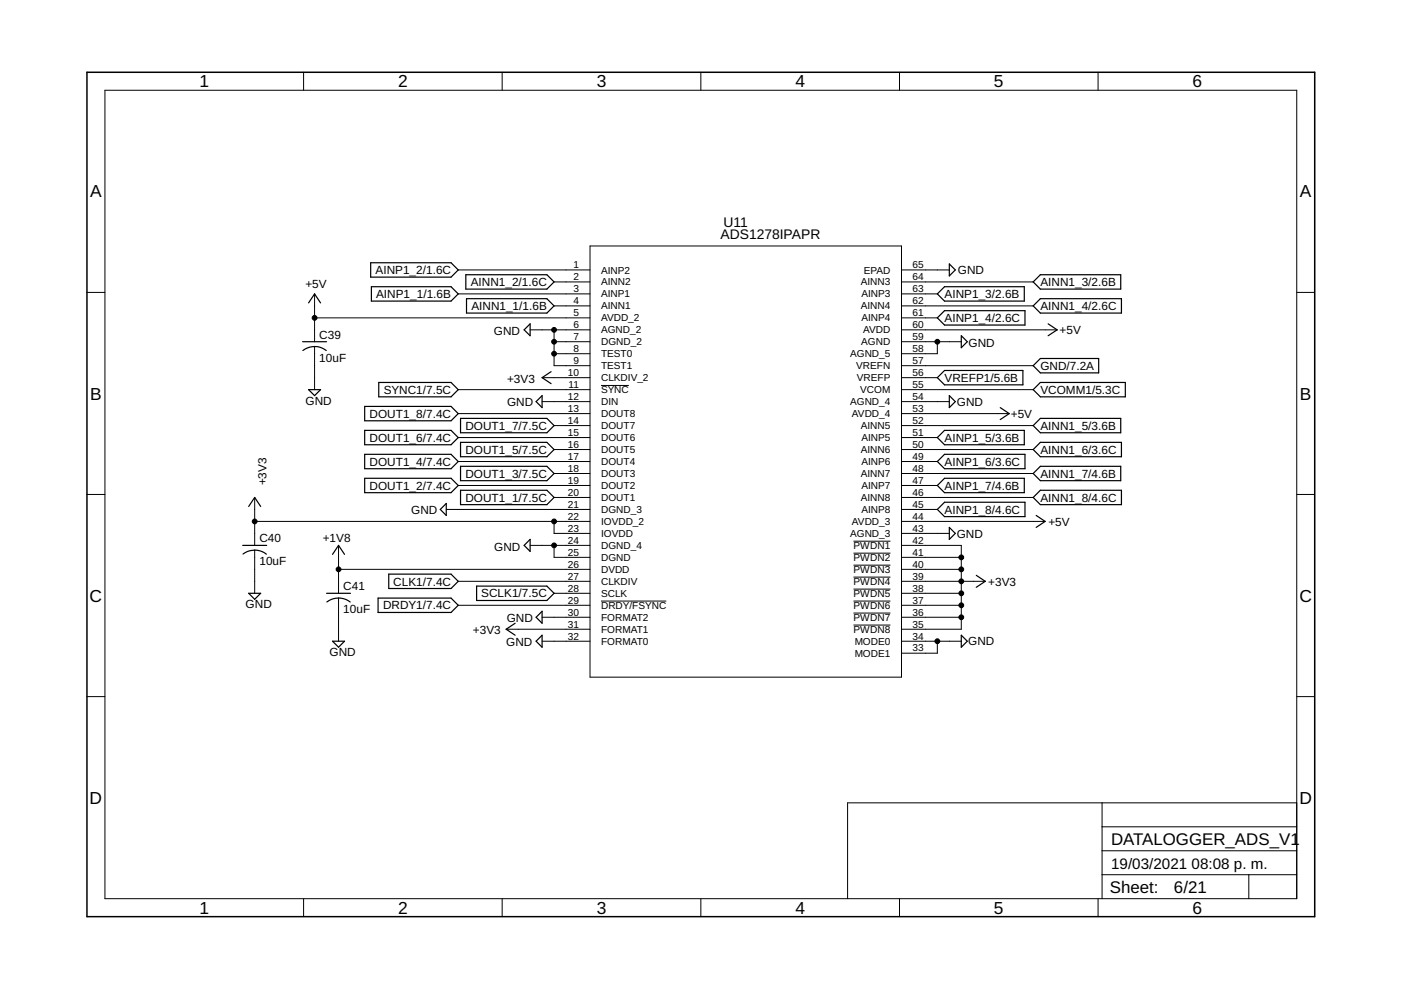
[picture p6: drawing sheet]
<svg xmlns="http://www.w3.org/2000/svg" width="297mm" height="210mm" viewBox="0 0 297 210" stroke-linecap="round" stroke-linejoin="round" font-family="sans-serif">
<g fill="none" stroke="#000" stroke-width=".21">
<path d="M22.2 19.1h252.7v171.4h-252.7zM64.4 15.3v3.8M106.5 15.3v3.8M148.6 15.3v3.8M190.7 15.3v3.8M232.8 15.3v3.8M97.2 57.2h27.9M117.5 59.8h7.6M125.1 52.2h66v91.4h-66zM191.1 57.2h10.2M191.1 59.8h28M18.4 62h3.8"/>
<path d="M66.7 62.3v10.2M66.7 73.5v9.1M66.7 67.4h58.4M97.2 62.3h27.9M112.4 69.9h12.7M117.5 72.5h7.6M117.5 64.9h7.6M117.5 75h7.6M117.5 69.9v7.6h7.6M191.1 69.9h33M191.1 72.5h12.7M191.1 62.3h7.6"/>
<path d="M191.1 64.9h28M191.1 67.4h7.6M191.1 77.5h28M198.7 72.5v2.5h-7.6M274.9 62h3.8M97.2 87.7h27.9M97.2 82.6h27.9M97.2 92.8h27.9M97.2 97.9h27.9M114.9 80.1h10.2M114.9 85.2h10.2M117.5 90.2h7.6"/>
<path d="M117.5 95.3h7.6M127.4 81.7h5.9M191.1 80.1h7.6M191.1 85.2h10.2M191.1 87.7h22.9M191.1 82.6h28M191.1 90.2h28M191.1 92.8h7.6M191.1 95.3h28M191.1 97.9h7.6M18.4 104.8h3.8M54 105.5v10.1"/>
<path d="M54 116.6v9.2M54 110.6h71.1M71.8 115.6v10.2M94.6 108h30.5M97.2 102.9h27.9M112.4 115.6h12.7M117.5 110.6v2.5h7.6M117.5 100.4h7.6M117.5 105.5h7.6M117.5 115.6v2.6h7.6M181 119.8h7.8M181 117.3h7.8"/>
<path d="M181 114.7h7.8M191.1 108h7.6M191.1 115.6h12.7v17.8h-12.7M191.1 113.1h10.2M191.1 110.6h30.5M191.1 100.4h28M191.1 102.9h7.6M191.1 105.5h28M191.1 118.2h12.7M274.9 104.8h3.8M71.8 126.8v9.2M71.8 120.7h53.3"/>
<path d="M97.2 123.3h27.9M97.2 128.3h27.9M107.3 133.4h17.8M114.9 130.9h10.2M114.9 136h10.2M117.5 125.8h7.6M127.4 127.4h13.9M181 127.4h7.8M181 132.5h7.8M181 130h7.8M181 124.9h7.8M181 122.4h7.8"/>
<path d="M191.1 130.9h12.7M191.1 136h12.7M191.1 123.3h17.8M191.1 120.7h12.7M191.1 125.8h12.7M191.1 128.3h12.7M198.7 136v2.5h-7.6M18.4 147.7h3.8M274.9 147.7h3.8M233.7 170.2v20.3M233.7 175.3h41.2M274.9 170.2h-95.2v20.3"/>
<path d="M64.4 190.5v3.9M106.5 190.5v3.9M148.6 190.5v3.9M190.7 190.5v3.9M232.8 190.5v3.9M233.7 185.5h41.2M233.7 180.4h41.2M264.8 185.5v5"/>
</g>
<g fill="none" stroke="#000" stroke-width=".25">
<path d="M78.6 55.7h17l1.6 1.5-1.6 1.6h-17zM98.8 58.3h17.2l1.5 1.5-1.5 1.5h-17.2zM201.3 56l1.2 1.2-1.2 1.3zM219.1 59.8l1.5-1.5h17v3h-17zM64.2 72.5h5M64.2 74.3a4 4 0 0 1 5 0M65.4 64.2l1.3-1.9 1.3 1.9M78.7 60.8h16.9l1.6 1.5-1.6 1.5h-16.9zM98.9 63.3h17.1l1.5 1.6-1.5 1.5h-17.1zM112.4 68.7v2.5l-1.3-1.3zM116.8 78.8l-1.9 1.3 1.9 1.2M198.7 62.3l1.6-1.5h16.9v3h-16.9z"/>
<path d="M198.7 67.4l1.6-1.5h17v3h-17zM203.8 71.2l1.3 1.3-1.3 1.2zM219.1 64.9l1.5-1.6h17.2v3.1h-17.2zM219.1 77.5l1.5-1.5h12.3v3.1h-12.3zM222.2 68.7l1.9 1.2-1.9 1.3M65.4 82.6h2.6l-1.3 1.3zM77.3 91.2h18.3l1.6 1.6-1.6 1.5h-18.3zM77.3 96.3h18.3l1.6 1.6-1.6 1.5h-18.3zM77.3 86.2h18.3l1.6 1.5-1.6 1.5h-18.3zM80.3 81.1h15.3l1.6 1.5-1.6 1.5h-15.3zM97.6 88.7h18.4l1.5 1.5-1.5 1.6h-18.4zM97.6 93.8h18.4l1.5 1.5-1.5 1.5h-18.4z"/>
<path d="M97.6 98.9h18.4l1.5 1.5-1.5 1.5h-18.4zM114.9 83.9v2.5l-1.2-1.2zM198.7 92.8l1.6-1.6h16.9v3.1h-16.9zM198.7 97.9l1.6-1.6h17v3.1h-17zM198.7 80.1l1.6-1.6h16.6v3.1h-16.6zM201.3 83.9l1.2 1.3-1.2 1.2zM212.1 86.4l1.9 1.3-1.9 1.3M219.1 95.3l1.5-1.5h17.2v3h-17.2zM219.1 90.2l1.5-1.5h17v3.1h-17zM220.6 81.1h18v3h-18l-1.5-1.5zM51.5 115.6h5M52.7 107.4l1.3-1.9 1.3 1.9"/>
<path d="M54 116.6l1.6 .3 .9 .6M54 116.6l-1.6 .3-.9 .6M70.5 117.5l1.3-1.9 1.2 1.9M77.3 101.4h18.3l1.6 1.5-1.6 1.6h-18.3zM94.6 106.7v2.6l-1.3-1.3zM97.6 103.9h18.4l1.5 1.6-1.5 1.5h-18.4zM112.4 114.4v2.5l-1.3-1.3zM198.7 102.9l1.6-1.5h16.9v3.1h-16.9zM198.7 108l1.6-1.5h17v3h-17zM201.3 111.8l1.2 1.3-1.2 1.3zM219.1 105.5l1.5-1.6h17.2v3.1h-17.2zM219.1 100.4l1.5-1.5h17v3h-17z"/>
<path d="M219.7 109.3l1.9 1.3-1.9 1.2M52.7 125.8h2.6l-1.3 1.3zM69.2 125.8h5.1M69.3 127.6a4 4 0 0 1 5 0M70.5 136h2.5l-1.2 1.2zM80.2 126.8h15.4l1.6 1.5-1.6 1.6h-15.4zM82.4 121.7h13.2l1.6 1.6-1.6 1.5h-13.2zM101 124.3h15l1.5 1.5-1.5 1.5h-15zM109.2 132.1l-1.9 1.3 1.9 1.3M114.9 129.6v2.5l-1.2-1.2zM114.9 134.7v2.5l-1.2-1.2zM203.8 134.7l1.3 1.3-1.3 1.2z"/>
<path d="M207 122l1.9 1.3-1.9 1.2"/>
</g>
<path d="M18.4 15.3h260.3v179.1h-260.3z" fill="none" stroke="#000" stroke-width=".32"/>
<g fill="#000" stroke="#000" stroke-width=".21">
<circle cx="66.7" cy="67.4" r=".51"/>
<circle cx="117.5" cy="69.9" r=".51"/>
<circle cx="117.5" cy="75" r=".51"/>
<circle cx="117.5" cy="72.5" r=".51"/>
<circle cx="198.7" cy="72.5" r=".51"/>
<circle cx="54" cy="110.6" r=".51"/>
<circle cx="117.5" cy="115.6" r=".51"/>
<circle cx="117.5" cy="110.6" r=".51"/>
<circle cx="203.8" cy="118.2" r=".51"/>
<circle cx="71.8" cy="120.7" r=".51"/>
<circle cx="198.7" cy="136" r=".51"/>
<circle cx="203.8" cy="123.3" r=".51"/>
<circle cx="203.8" cy="128.3" r=".51"/>
<circle cx="203.8" cy="125.8" r=".51"/>
<circle cx="203.8" cy="130.9" r=".51"/>
<circle cx="203.8" cy="120.7" r=".51"/>
</g>
<g font-size="3.7">
<text x="42.3" y="18.5">1</text>
<text x="84.4" y="18.5">2</text>
<text x="126.5" y="18.5">3</text>
<text x="168.6" y="18.5">4</text>
<text x="210.7" y="18.5">5</text>
<text x="252.9" y="18.5">6</text>
<text x="19.1" y="41.9">A</text>
<text x="275.6" y="41.9">A</text>
<text x="19.1" y="84.7">B</text>
<text x="275.6" y="84.7">B</text>
<text x="19" y="127.6">C</text>
<text x="275.5" y="127.6">C</text>
<text x="19" y="170.4">D</text>
<text x="275.5" y="170.4">D</text>
<text x="42.3" y="193.7">1</text>
<text x="84.4" y="193.7">2</text>
<text x="126.5" y="193.7">3</text>
<text x="168.6" y="193.7">4</text>
<text x="210.7" y="193.7">5</text>
<text x="252.9" y="193.7">6</text>
</g>
<g font-size="3.6">
<text x="235.6" y="179.1">DATALOGGER_ADS_V1</text>
<text x="235.3" y="189.4">Sheet:</text>
<text x="248.9" y="189.3">6/21</text>
</g>
<g font-size="3.2">
<text x="235.6" y="184.2">19/03/2021</text>
<text x="252.6" y="184.2">08:08 p. m.</text>
</g>
<g font-size="2.9">
<text x="152.8" y="50.7">ADS1278IPAPR</text>
<text x="153.4" y="48.1">U11</text>
</g>
<g font-size="2.5">
<text x="79.6" y="58.1">AINP1_2/1.6C</text>
<text x="203.1" y="58">GND</text>
<text x="64.8" y="61.1">+5V</text>
<text x="79.7" y="63.2">AINP1_1/1.6B</text>
<text x="99.8" y="60.7">AINN1_2/1.6C</text>
<text x="99.9" y="65.7">AINN1_1/1.6B</text>
<text x="200.3" y="63.2">AINP1_3/2.6B</text>
<text x="220.6" y="65.7">AINN1_4/2.6C</text>
<text x="220.6" y="60.7">AINN1_3/2.6B</text>
<text x="67.7" y="71.8">C39</text>
<text x="104.7" y="70.9">GND</text>
<text x="200.3" y="68.3">AINP1_4/2.6C</text>
<text x="224.7" y="70.8">+5V</text>
<text x="67.7" y="76.7">10uF</text>
<text x="205.4" y="73.5">GND</text>
<text x="81.4" y="83.5">SYNC1/7.5C</text>
<text x="107.5" y="81.2">+3V3</text>
<text x="200.3" y="81">VREFP1/5.6B</text>
<text x="220.6" y="78.4">GND/7.2A</text>
<text x="220.6" y="83.5">VCOMM1/5.3C</text>
<text x="64.8" y="85.8">GND</text>
<text x="78.4" y="88.6">DOUT1_8/7.4C</text>
<text x="107.5" y="86.1">GND</text>
<text x="202.9" y="86.1">GND</text>
<text x="214.3" y="88.6">+5V</text>
<text x="78.4" y="93.7">DOUT1_6/7.4C</text>
<text x="98.7" y="91.1">DOUT1_7/7.5C</text>
<text x="200.3" y="93.7">AINP1_5/3.6B</text>
<text x="220.6" y="91.1">AINN1_5/3.6B</text>
<text x="78.4" y="98.7">DOUT1_4/7.4C</text>
<text x="98.7" y="96.2">DOUT1_5/7.5C</text>
<text x="98.7" y="101.3">DOUT1_3/7.5C</text>
<text x="200.3" y="98.7">AINP1_6/3.6C</text>
<text x="220.6" y="96.2">AINN1_6/3.6C</text>
<text x="220.6" y="101.3">AINN1_7/4.6B</text>
<text x="56.5" y="102.9" transform="rotate(-90 56.5 102.9)">+3V3</text>
<text x="78.4" y="103.8">DOUT1_2/7.4C</text>
<text x="98.7" y="106.4">DOUT1_1/7.5C</text>
<text x="200.3" y="103.8">AINP1_7/4.6B</text>
<text x="220.6" y="106.4">AINN1_8/4.6C</text>
<text x="87.2" y="109.1">GND</text>
<text x="200.3" y="108.9">AINP1_8/4.6C</text>
<text x="222.3" y="111.5">+5V</text>
<text x="55" y="119.8">10uF</text>
<text x="55" y="115">C40</text>
<text x="68.4" y="114.8">+1V8</text>
<text x="104.8" y="116.8">GND</text>
<text x="202.9" y="114.1">GND</text>
<text x="72.8" y="125.2">C41</text>
<text x="83.4" y="124.1">CLK1/7.4C</text>
<text x="209.5" y="124.2">+3V3</text>
<text x="52.1" y="129">GND</text>
<text x="72.8" y="130">10uF</text>
<text x="81.2" y="129.2">DRDY1/7.4C</text>
<text x="102" y="126.7">SCLK1/7.5C</text>
<text x="107.4" y="131.9">GND</text>
<text x="100.3" y="134.5">+3V3</text>
<text x="107.3" y="137">GND</text>
<text x="205.3" y="136.9">GND</text>
<text x="69.9" y="139.1">GND</text>
</g>
<g font-size="2.1">
<text x="121.6" y="56.9">1</text>
<text x="121.6" y="59.4">2</text>
<text x="127.4" y="58">AINP2</text>
<text x="183.1" y="58">EPAD</text>
<text x="193.5" y="59.4">64</text>
<text x="193.5" y="56.9">65</text>
<text x="121.6" y="62">3</text>
<text x="121.6" y="64.5">4</text>
<text x="127.4" y="60.5">AINN2</text>
<text x="127.4" y="63.1">AINP1</text>
<text x="127.4" y="65.6">AINN1</text>
<text x="182.5" y="65.6">AINN4</text>
<text x="182.5" y="60.5">AINN3</text>
<text x="182.6" y="63.1">AINP3</text>
<text x="193.5" y="64.5">62</text>
<text x="193.5" y="62">63</text>
<text x="121.6" y="67">5</text>
<text x="121.6" y="69.6">6</text>
<text x="127.4" y="68.1">AVDD_2</text>
<text x="127.4" y="70.7">AGND_2</text>
<text x="182.6" y="68.1">AINP4</text>
<text x="183" y="70.7">AVDD</text>
<text x="193.5" y="69.6">60</text>
<text x="193.5" y="67">61</text>
<text x="121.6" y="72.1">7</text>
<text x="121.6" y="74.6">8</text>
<text x="121.6" y="77.2">9</text>
<text x="127.4" y="73.2">DGND_2</text>
<text x="127.4" y="75.8">TEST0</text>
<text x="180.2" y="75.8">AGND_5</text>
<text x="182.6" y="73.2">AGND</text>
<text x="193.5" y="77.2">57</text>
<text x="193.5" y="74.6">58</text>
<text x="193.5" y="72.1">59</text>
<text x="120.4" y="79.7">10</text>
<text x="120.5" y="82.3">11</text>
<text x="127.4" y="78.3">TEST1</text>
<text x="127.4" y="80.8">CLKDIV_2</text>
<text x="127.4" y="83.4">SYNC</text>
<text x="181.6" y="78.3">VREFN</text>
<text x="181.7" y="80.8">VREFP</text>
<text x="182.4" y="83.4">VCOM</text>
<text x="193.5" y="82.3">55</text>
<text x="193.5" y="79.7">56</text>
<text x="120.4" y="84.8">12</text>
<text x="120.4" y="87.3">13</text>
<text x="120.4" y="89.9">14</text>
<text x="127.4" y="85.9">DIN</text>
<text x="127.4" y="88.5">DOUT8</text>
<text x="180.2" y="85.9">AGND_4</text>
<text x="180.6" y="88.5">AVDD_4</text>
<text x="193.5" y="89.9">52</text>
<text x="193.5" y="87.3">53</text>
<text x="193.5" y="84.8">54</text>
<text x="120.4" y="92.4">15</text>
<text x="120.4" y="95">16</text>
<text x="127.4" y="91">DOUT7</text>
<text x="127.4" y="93.5">DOUT6</text>
<text x="182.5" y="91">AINN5</text>
<text x="182.6" y="93.5">AINP5</text>
<text x="193.5" y="95">50</text>
<text x="193.5" y="92.4">51</text>
<text x="120.4" y="97.5">17</text>
<text x="120.4" y="100">18</text>
<text x="127.4" y="96.1">DOUT5</text>
<text x="127.4" y="98.6">DOUT4</text>
<text x="127.4" y="101.2">DOUT3</text>
<text x="182.5" y="101.2">AINN7</text>
<text x="182.5" y="96.1">AINN6</text>
<text x="182.6" y="98.6">AINP6</text>
<text x="193.5" y="100">48</text>
<text x="193.5" y="97.5">49</text>
<text x="120.4" y="102.6">19</text>
<text x="120.4" y="105.1">20</text>
<text x="120.4" y="107.7">21</text>
<text x="127.4" y="103.7">DOUT2</text>
<text x="127.4" y="106.2">DOUT1</text>
<text x="182.5" y="106.2">AINN8</text>
<text x="182.6" y="103.7">AINP7</text>
<text x="193.5" y="107.7">45</text>
<text x="193.5" y="105.1">46</text>
<text x="193.5" y="102.6">47</text>
<text x="120.4" y="110.2">22</text>
<text x="120.4" y="112.7">23</text>
<text x="127.4" y="108.8">DGND_3</text>
<text x="127.4" y="111.3">IOVDD_2</text>
<text x="127.4" y="113.9">IOVDD</text>
<text x="180.2" y="113.9">AGND_3</text>
<text x="180.6" y="111.3">AVDD_3</text>
<text x="182.6" y="108.8">AINP8</text>
<text x="193.5" y="112.7">43</text>
<text x="193.5" y="110.2">44</text>
<text x="120.4" y="115.3">24</text>
<text x="120.4" y="117.8">25</text>
<text x="127.4" y="116.4">DGND_4</text>
<text x="127.4" y="118.9">DGND</text>
<text x="181" y="118.9">PWDN2</text>
<text x="181" y="116.4">PWDN1</text>
<text x="193.5" y="117.8">41</text>
<text x="193.5" y="115.3">42</text>
<text x="120.4" y="120.4">26</text>
<text x="120.4" y="122.9">27</text>
<text x="120.4" y="125.4">28</text>
<text x="127.4" y="121.5">DVDD</text>
<text x="127.4" y="124">CLKDIV</text>
<text x="181" y="124">PWDN4</text>
<text x="181" y="121.5">PWDN3</text>
<text x="193.5" y="125.4">38</text>
<text x="193.5" y="122.9">39</text>
<text x="193.5" y="120.4">40</text>
<text x="120.4" y="128">29</text>
<text x="120.4" y="130.5">30</text>
<text x="127.4" y="126.6">SCLK</text>
<text x="127.4" y="129.1">DRDY/FSYNC</text>
<text x="127.4" y="131.6">FORMAT2</text>
<text x="181" y="131.6">PWDN7</text>
<text x="181" y="129.1">PWDN6</text>
<text x="181" y="126.6">PWDN5</text>
<text x="193.5" y="130.5">36</text>
<text x="193.5" y="128">37</text>
<text x="120.4" y="133.1">31</text>
<text x="120.4" y="135.6">32</text>
<text x="127.4" y="134.2">FORMAT1</text>
<text x="127.4" y="136.7">FORMAT0</text>
<text x="181" y="134.2">PWDN8</text>
<text x="181.2" y="136.7">MODE0</text>
<text x="193.5" y="135.6">34</text>
<text x="193.5" y="133.1">35</text>
<text x="181.2" y="139.2">MODE1</text>
<text x="193.5" y="138.1">33</text>
</g>
</svg>
